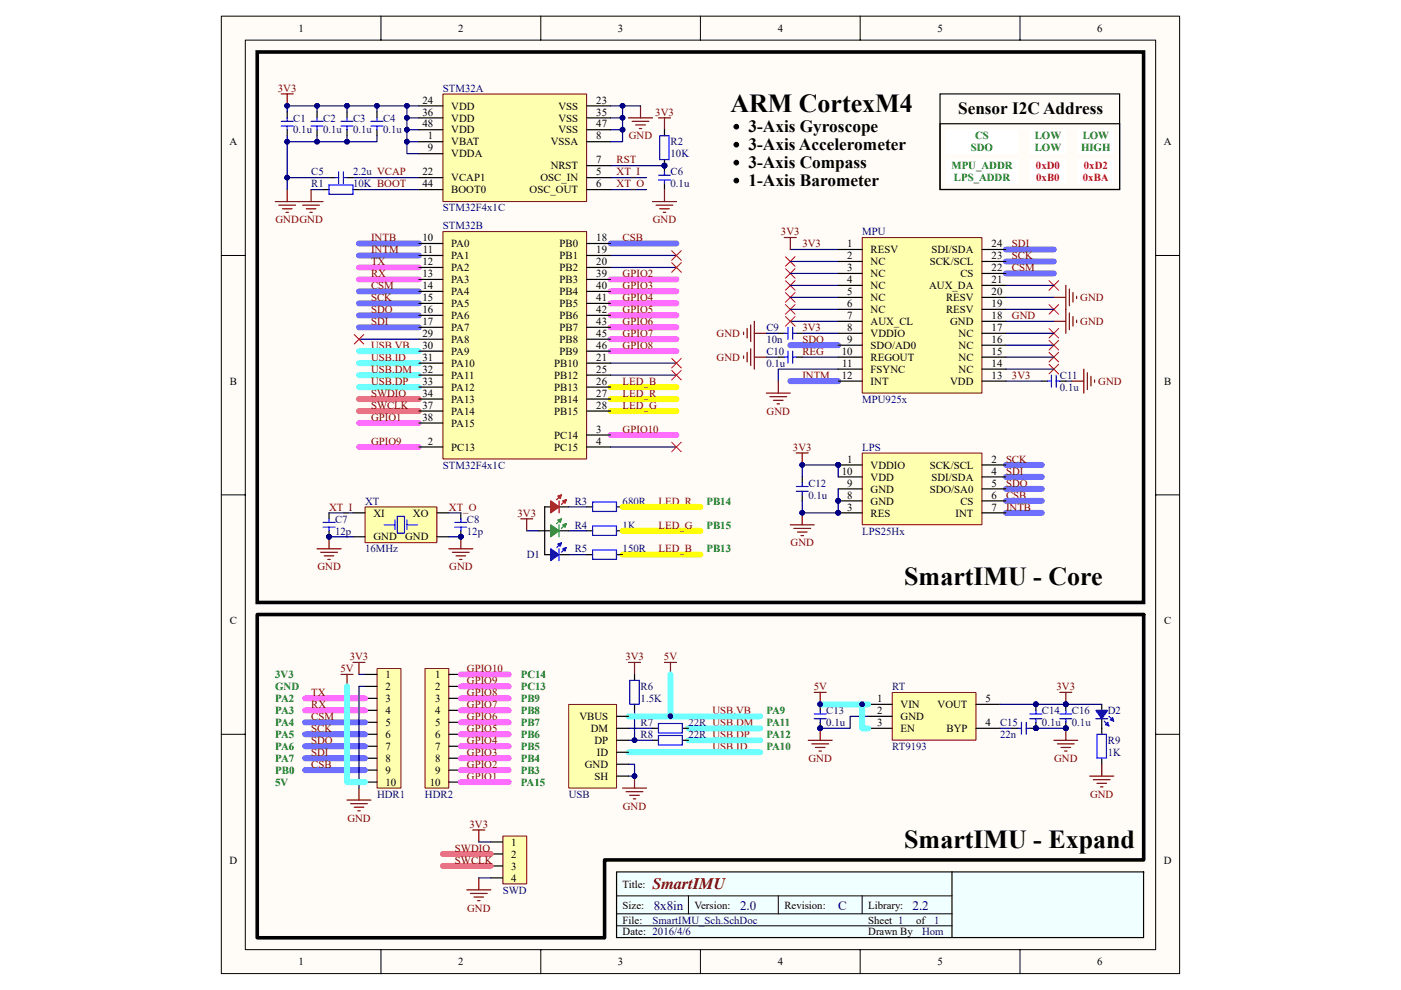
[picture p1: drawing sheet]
<svg xmlns="http://www.w3.org/2000/svg" width="297mm" height="210mm" viewBox="0 0 297 210" stroke-linecap="round" stroke-linejoin="round" font-family="sans-serif">
<path d="M46.9 3.5h203.2v203h-203.2z" fill="#fffcf8"/>
<path d="M46.9 3.4h203.2v203.1h-203.2z" fill="none" stroke="#000" stroke-width=".21"/>
<path d="M52 8.5h193v192.9h-193z" fill="#fffcf8"/>
<g fill="none" stroke="#000" stroke-width=".21">
<path d="M52 8.5h193v192.9h-193zM80.8 3.4v5.1M114.7 3.4v5.1M148.5 3.4v5.1M182.4 3.4v5.1M216.3 3.4v5.1M46.9 54.2h5.1M245 54.2h5.1M46.9 105h5.1M245 105h5.1M46.9 155.7h5.1M245 155.7h5.1"/>
<path d="M80.8 201.4v5.1M114.7 201.4v5.1M148.5 201.4v5.1M182.4 201.4v5.1M216.3 201.4v5.1"/>
</g>
<path d="M130.7 184.9v14h111.8v-14z" fill-rule="evenodd" fill="#f0ffff" stroke="#000" stroke-width=".25"/>
<path d="M130.7 190h71.1M130.7 196.4h71.1M130.7 193.8h71.1M146 190v3.8M165 190v3.8M182.8 190v3.8" fill="none" stroke="#000" stroke-width=".21"/>
<path d="M201.8 184.9v13.9" fill="none" stroke="#000" stroke-width=".25"/>
<g fill="none" stroke="#000080" stroke-width=".25">
<path d="M74.8 37.7h14M86.3 27.5h2.5M86.3 25h2.5M86.3 30.1h2.5M129.5 35.1h11.4M129.5 37.7h7.6M129.5 27.5h2.5M129.5 25h2.5M66 40.2h2.5M76.1 59.3h12.7M76.1 56.7h12.7M76.1 54.2h12.7"/>
<path d="M76.1 51.6h12.7M76.1 40.2h12.7M129.5 59.3h13.9M129.5 56.7h13.9M129.5 54.2h13.9M129.5 51.6h13.9M129.5 40.2h7.6M167.6 52.9h10.1M167.6 58h10.1M167.6 55.5h10.1M213.3 52.9h10.1M213.3 58h10.1"/>
<path d="M213.3 55.5h10.1M76.1 69.4h12.7M76.1 77h12.7M76.1 79.6h12.7M76.1 61.8h12.7M76.1 64.3h12.7M76.1 66.9h12.7M76.1 74.5h12.7M76.1 71.9h12.7M129.5 77h13.9M129.5 79.6h13.9M129.5 74.5h13.9"/>
<path d="M129.5 71.9h13.9M129.5 69.4h13.9M129.5 61.8h13.9M129.5 64.3h13.9M129.5 66.9h13.9M162.5 70.7h2.5M162.5 75.8h2.5M167.6 65.6h10.1M167.6 63.1h10.1M167.6 60.5h10.1M167.6 68.2h10.1M167.6 73.2h10.1"/>
<path d="M170.1 70.7h7.6M170.1 75.8h7.6M177.7 78.3h-12.7v2.5M213.3 68.2h10.1M213.3 70.7h10.1M213.3 73.2h10.1M213.3 75.8h10.1M213.3 78.3h10.1M213.3 65.6h10.1M213.3 63.1h10.1M213.3 60.5h10.1M76.1 82.1h12.7"/>
<path d="M76.1 84.6h12.7M76.1 87.2h12.7M76.1 89.7h12.7M76.1 94.8h12.7M129.5 82.1h13.9M129.5 84.6h13.9M129.5 87.2h13.9M129.5 94.8h13.9M129.5 92.3h13.9M167.6 80.8h10.1M213.3 98.6h7.6M226 80.8h1.2"/>
<path d="M213.3 103.7h7.6M213.3 106.2h7.6M213.3 108.8h7.6M213.3 101.2h7.6"/>
</g>
<g fill="none" stroke="#6e6eff" stroke-width="1.3">
<path d="M76.1 51.6h12.7M76.1 54.2h12.7M129.5 51.6h13.9M213.3 52.9h10.1M213.3 58h10.1M213.3 55.5h10.1M76.1 69.4h12.7M76.1 66.9h12.7M76.1 64.3h12.7M76.1 61.8h12.7M167.6 73.2h10.1M167.6 80.8h10.1"/>
<path d="M213.3 98.6h7.6M213.3 103.7h7.6M213.3 106.2h7.6M213.3 108.8h7.6M213.3 101.2h7.6"/>
</g>
<path d="M76.1 59.3h12.7M76.1 56.7h12.7M129.5 59.3h13.9M129.5 74.5h13.9M129.5 71.9h13.9M129.5 61.8h13.9M129.5 64.3h13.9M129.5 66.9h13.9M129.5 69.4h13.9M76.1 89.7h12.7M76.1 94.8h12.7M129.5 92.3h13.9" fill="none" stroke="#ff6eff" stroke-width="1.3"/>
<path d="M76.1 77h12.7M76.1 79.6h12.7M76.1 74.5h12.7M76.1 82.1h12.7" fill="none" stroke="#6effff" stroke-width="1.3"/>
<path d="M76.1 84.6h12.7M76.1 87.2h12.7" fill="none" stroke="#ff6e6e" stroke-width="1.3"/>
<g fill="#000080" stroke="#000080" stroke-width=".21">
<circle cx="140.9" cy="35.1" r=".49"/>
<circle cx="60.9" cy="22.4" r=".49"/>
<circle cx="86.3" cy="27.5" r=".49"/>
<circle cx="97.7" cy="113.8" r=".49"/>
<circle cx="132" cy="25" r=".49"/>
<circle cx="86.3" cy="25" r=".49"/>
<circle cx="86.3" cy="30" r=".49"/>
<circle cx="170.1" cy="108.8" r=".49"/>
<circle cx="170.1" cy="98.6" r=".49"/>
<circle cx="132" cy="27.5" r=".49"/>
</g>
<g fill="none" stroke="#800000" stroke-width=".25">
<path d="M59.6 19.9h2.6M60.9 19.9v2.6M133.3 25h5M134 25.7h3.6M134.8 26.5h2M135.5 27.3h.6M135.8 22.5v2.5M139.6 25h2.6M140.9 25v2.5M58.4 42.8h10.1M59.1 43.5h3.6M59.9 44.3h2"/>
<path d="M60.6 45h.5M60.9 40.2v2.6M64.2 43.5h3.5M64.9 44.3h2.1M65.7 45h.5M66 40.2v2.6M157.6 75.5v.5M157.6 70.4v.6M158.4 74.7v2.1M158.4 69.7v2M159.2 74v3.5M159.2 68.9v3.6"/>
<path d="M159.9 70.7h2.6M159.9 75.8h2.6M159.9 68.2v10.1M223.4 68.2h2.6M223.4 63.1h2.6M226 60.5v10.2M226.7 61.3v3.6M226.7 66.4v3.5M227.5 62.1v2M227.5 67.1v2.1M228.3 62.8v.5M228.3 67.9v.5"/>
<path d="M162.5 83.4h5.1M163.2 84.1h3.6M164 84.9h2M164.8 85.7h.5M165 80.8v2.6M168.8 96.1h2.6M170.1 96.1v2.5M95.2 116.4h5M95.9 117.1h3.6M96.7 117.9h2M97.4 118.7h.6M97.7 113.9v2.5"/>
<path d="M110.4 110h2.5M111.7 110v2.6M167.6 111.3h5M168.3 112.1h3.6M169.1 112.8h2M169.8 113.6h.5M170.1 108.8v2.5"/>
</g>
<path d="M129.5 87.2h13.9M129.5 84.6h13.9M129.5 82.1h13.9" fill="none" stroke="#ff0" stroke-width="1.3"/>
<g fill="none" stroke="#f00" stroke-width=".21">
<path d="M166.5 54.4l2.1 2.1M166.5 57l2.1 2M166.5 59.5l2.1 2.1M168.6 54.4l-2.1 2.1M168.6 57l-2.1 2M168.6 59.5l-2.1 2.1M222.4 59.5l2 2.1M224.4 59.5l-2 2.1M166.5 67.1l2.1 2.1M166.5 62.1l2.1 2M166.5 64.6l2.1 2M168.6 67.1l-2.1 2.1"/>
<path d="M168.6 62.1l-2.1 2M168.6 64.6l-2.1 2M222.4 77.3l2 2M222.4 72.2l2 2M222.4 69.7l2 2M222.4 74.7l2 2.1M222.4 64.6l2 2M224.4 77.3l-2 2M224.4 72.2l-2 2M224.4 69.7l-2 2M224.4 74.7l-2 2.1M224.4 64.6l-2 2"/>
</g>
<path d="M93.9 20h30.5v22.8h-30.5z" fill="#ffffb0"/>
<path d="M93.9 19.9h30.5v22.9h-30.5z" fill="none" stroke="#800000" stroke-width=".21"/>
<g fill="none" stroke="#000" stroke-width=".25">
<path d="M88.8 30.1h5.1M88.8 37.7h5.1M88.8 32.6h5.1M88.8 22.5h5.1M88.8 25h5.1M88.8 27.5h5.1M124.4 30.1h5.1M124.4 37.7h5.1M124.4 35.1h5.1M124.4 22.5h5.1M124.4 25h5.1M124.4 27.5h5.1"/>
<path d="M88.8 40.2h5.1M124.4 40.2h5.1"/>
</g>
<path d="M93.9 49.1h30.5v48.2h-30.5z" fill="#ffffb0"/>
<path d="M93.9 49.1h30.5v48.2h-30.5z" fill="none" stroke="#800000" stroke-width=".21"/>
<g fill="none" stroke="#000" stroke-width=".25">
<path d="M60.9 23.7v1.3M60.9 27.5v1.3M67.2 23.7v1.3M67.2 27.5v1.3M69.8 37.7h1.2M73.6 37.7h1.2M73.6 23.7v1.3M73.6 27.5v1.3M79.9 23.7v1.3M79.9 27.5v1.3M140.9 27.5v1.3M140.9 33.9v1.2"/>
<path d="M68.5 40.2h1.3M74.8 40.2h1.3M88.8 51.6h5.1M88.8 54.2h5.1M88.8 56.7h5.1M88.8 59.3h5.1M124.4 51.6h5.1M124.4 54.2h5.1M124.4 56.7h5.1M124.4 59.3h5.1M88.8 61.8h5.1M88.8 64.3h5.1"/>
<path d="M88.8 66.9h5.1M88.8 69.4h5.1M88.8 77h5.1M88.8 79.6h5.1M88.8 71.9h5.1M88.8 74.5h5.1M124.4 61.8h5.1M124.4 64.3h5.1M124.4 66.9h5.1M124.4 69.4h5.1M124.4 77h5.1M124.4 79.6h5.1"/>
<path d="M124.4 71.9h5.1M124.4 74.5h5.1M88.8 94.8h5.1M88.8 82.1h5.1M88.8 84.6h5.1M88.8 87.2h5.1M88.8 89.7h5.1M124.4 94.8h5.1M124.4 92.3h5.1M124.4 82.1h5.1M124.4 84.6h5.1M124.4 87.2h5.1"/>
<path d="M69.8 108.8v1.2M69.8 112.6v1.3M124.4 107.5h1.2M130.7 107.5h1.3"/>
</g>
<path d="M67.2 22.5v1.2M67.2 28.8v1.3M73.6 22.5v1.2M73.6 28.8v1.3M79.9 22.5v1.2M86.3 22.5h-25.4v1.2M88.8 22.5h-2.5v10.1h2.5M129.5 22.5h6.3M132 22.5v7.6h-2.5" fill="none" stroke="#000080" stroke-width=".25"/>
<g fill="#000080" stroke="#000080" stroke-width=".21">
<circle cx="132" cy="22.4" r=".49"/>
<circle cx="132" cy="25" r=".49"/>
<circle cx="132" cy="27.5" r=".49"/>
<circle cx="140.9" cy="35.1" r=".49"/>
<circle cx="86.3" cy="30" r=".49"/>
<circle cx="86.3" cy="27.5" r=".49"/>
<circle cx="86.3" cy="25" r=".49"/>
<circle cx="86.3" cy="22.4" r=".49"/>
<circle cx="67.2" cy="30" r=".49"/>
<circle cx="73.6" cy="30" r=".49"/>
<circle cx="67.2" cy="22.4" r=".49"/>
<circle cx="73.6" cy="22.4" r=".49"/>
<circle cx="79.9" cy="22.4" r=".49"/>
<circle cx="60.9" cy="22.4" r=".49"/>
<circle cx="69.8" cy="113.8" r=".49"/>
</g>
<g fill="none" stroke="#00f" stroke-width=".25">
<path d="M59.6 26.8h2.6M59.6 25.7h2.6M60.9 25v.7M60.9 26.8v.7M66 26.8h2.5M66 25.7h2.5M67.2 25v.7M67.2 26.8v.7M69.8 39.2h5v2h-5zM71 37.7h.8M71.8 36.4v2.5M72.3 26.8h2.5"/>
<path d="M72.3 25.7h2.5M72.8 37.7h.8M72.8 36.4v2.5M73.6 25v.7M73.6 26.8v.7M78.7 26.8h2.5M78.7 25.7h2.5M79.9 25v.7M79.9 26.8v.7M139.9 28.8h2v5h-2zM68.5 111.8h2.5M68.5 110.8h2.5"/>
<path d="M69.8 110v.8M69.8 111.8v.8M125.6 106.5h5.1v2h-5.1z"/>
</g>
<path d="M77.4 107.5h15.2v7.6h-15.2z" fill="#ffffb0"/>
<path d="M77.4 107.5h15.2v7.6h-15.2z" fill="none" stroke="#800000" stroke-width=".21"/>
<g fill="none" stroke="#000" stroke-width=".25">
<path d="M165 70.7h1.3M165 75.8h1.3M168.8 70.7h1.3M168.8 75.8h1.3M220.9 80.8h1.3M224.7 80.8h1.3M74.8 108.8h2.6M74.8 113.9h2.6M92.6 108.8h2.6M92.6 113.9h2.6M97.7 108.8v1.2M97.7 112.6v1.3"/>
<path d="M170.1 101.2v1.2M170.1 105v1.2"/>
</g>
<g fill="none" stroke="#00f" stroke-width=".25">
<path d="M166.3 70.7h.7M166.3 75.8h.7M167 69.4v2.5M167 74.5v2.5M168.1 69.4v2.5M168.1 74.5v2.5M168.1 70.7h.7M168.1 75.8h.7M222.9 79.6v2.5M223.9 79.6v2.5M222.2 80.8h.7M223.9 80.8h.8"/>
<path d="M81.4 111.3h2.3M83.7 110.3v2M84.2 109.5h1.6v3.6h-1.6zM86.3 110.3v2M86.3 111.3h2.3M96.4 110.8h2.6M96.4 111.8h2.6M97.7 110v.8M97.7 111.8v.8M168.8 103.2h2.6M168.8 104.2h2.6M170.1 102.4v.8"/>
<path d="M170.1 104.2v.8"/>
</g>
<g fill="#000080" stroke="#000080" stroke-width=".21">
<circle cx="97.7" cy="113.8" r=".49"/>
<circle cx="69.8" cy="113.8" r=".49"/>
<circle cx="177.7" cy="98.6" r=".49"/>
<circle cx="170.1" cy="98.6" r=".49"/>
</g>
<path d="M177.7 98.6h-7.6v2.6M213.3 80.8h7.6M69.8 108.8h5M69.8 113.9h5M95.2 113.9h2.5M95.2 108.8h2.5" fill="none" stroke="#000080" stroke-width=".25"/>
<path d="M229.8 78.3v5.1M230.5 79.1v3.5M231.3 79.8v2.1M227.2 80.8h2.6M232.1 80.6v.5M67.2 116.4h5.1M68 117.1h3.5M68.7 117.9h2.1M69.5 118.7h.5M69.8 113.9v2.5" fill="none" stroke="#800000" stroke-width=".25"/>
<path d="M182.8 96.1h25.4v15.2h-25.4z" fill="#ffffb0"/>
<path d="M182.8 96.1h25.4v15.2h-25.4z" fill="none" stroke="#800000" stroke-width=".21"/>
<path d="M177.7 98.6h5.1M208.2 98.6h5.1M177.7 108.8h5.1M177.7 101.2h5.1M177.7 103.7h5.1M177.7 106.2h5.1M208.2 108.8h5.1M208.2 101.2h5.1M208.2 103.7h5.1M208.2 106.2h5.1" fill="none" stroke="#000" stroke-width=".25"/>
<g fill="#000080" stroke="#000080" stroke-width=".21">
<circle cx="177.7" cy="98.6" r=".49"/>
<circle cx="177.7" cy="108.8" r=".49"/>
<circle cx="177.7" cy="106.2" r=".49"/>
</g>
<path d="M177.7 98.6v2.6" fill="none" stroke="#000080" stroke-width=".25"/>
<path d="M182.8 50.4h25.4v33h-25.4z" fill="#ffffb0"/>
<path d="M182.8 50.4h25.4v33h-25.4z" fill="none" stroke="#800000" stroke-width=".21"/>
<g fill="none" stroke="#000" stroke-width=".25">
<path d="M177.7 52.9h5.1M177.7 55.5h5.1M177.7 58h5.1M208.2 52.9h5.1M208.2 55.5h5.1M208.2 58h5.1M177.7 60.5h5.1M177.7 63.1h5.1M177.7 65.6h5.1M177.7 68.2h5.1M177.7 70.7h5.1M177.7 73.2h5.1"/>
<path d="M177.7 75.8h5.1M177.7 78.3h5.1M208.2 60.5h5.1M208.2 63.1h5.1M208.2 65.6h5.1M208.2 68.2h5.1M208.2 70.7h5.1M208.2 73.2h5.1M208.2 75.8h5.1M208.2 78.3h5.1M177.7 80.8h5.1M208.2 80.8h5.1"/>
<path d="M124.4 112.6h1.2M124.4 117.6h1.2M130.7 112.6h1.3M130.7 117.6h1.3"/>
</g>
<path d="M60.9 28.8v1.3h19v-1.3M60.9 37.7h8.9M111.7 112.6h2.5M120.6 107.5h3.8M120.6 112.6h3.8M120.6 117.6h3.8M132 107.5h16.5M132 112.6h16.5M132 117.6h16.5" fill="none" stroke="#000080" stroke-width=".25"/>
<g fill="#000080" stroke="#000080" stroke-width=".21">
<circle cx="73.6" cy="30" r=".49"/>
<circle cx="67.2" cy="30" r=".49"/>
<circle cx="60.9" cy="30" r=".49"/>
<circle cx="60.9" cy="37.7" r=".49"/>
</g>
<path d="M125.6 111.6h5.1v2h-5.1zM125.6 116.6h5.1v2h-5.1z" fill="none" stroke="#00f" stroke-width=".25"/>
<path d="M132 107.5h16.5M132 112.6h16.5M132 117.6h16.5" fill="none" stroke="#ff0" stroke-width="1.3"/>
<path d="M189.2 146.9h17.7v10.1h-17.7z" fill="#ffffb0"/>
<path d="M189.2 146.9h17.7v10.1h-17.7z" fill="none" stroke="#800000" stroke-width=".21"/>
<path d="M173.9 149.4v1.3M173.9 153.2v1.3M184.1 149.4h5M184.1 151.9h5M184.1 154.5h5M206.9 149.4h5.1M206.9 154.5h5.1M214.5 154.5h1.3M219.6 153.2v1.3h-1.2M219.6 149.4v1.3" fill="none" stroke="#000" stroke-width=".25"/>
<g fill="none" stroke="#800000" stroke-width=".25">
<path d="M171.4 157h5M172.1 157.8h3.6M172.6 146.9h2.6M172.9 158.5h2M173.6 159.3h.6M173.9 146.9v2.5M173.9 154.5v2.5M223.4 157h5.1M224.2 157.8h3.6M224.7 146.9h2.5M225 158.5h2M225.7 159.3h.5"/>
<path d="M226 146.9v2.5M226 154.5v2.5"/>
</g>
<g fill="#000080" stroke="#000080" stroke-width=".21">
<circle cx="226" cy="154.5" r=".49"/>
<circle cx="226" cy="149.4" r=".49"/>
<circle cx="173.9" cy="154.5" r=".49"/>
<circle cx="182.8" cy="149.4" r=".49"/>
<circle cx="173.9" cy="149.4" r=".49"/>
<circle cx="219.6" cy="154.5" r=".49"/>
<circle cx="219.6" cy="149.4" r=".49"/>
</g>
<path d="M173.9 149.4h10.2M182.8 149.4v5.1h1.3M184.1 151.9h-3.8v2.6h-6.4M212 154.5h2.5" fill="none" stroke="#000080" stroke-width=".25"/>
<path d="M173.9 149.4h10.2M182.8 149.4v5.1h1.3" fill="none" stroke="#6effff" stroke-width="1.3"/>
<path d="M172.6 151.4h2.6M172.6 152.4h2.6M173.9 150.7v.7M173.9 152.4v.8M215.8 154.5h.8M216.6 153.2v2.5M217.6 154.5h.8M217.6 153.2v2.5M218.4 151.4h2.5M218.4 152.4h2.5M219.6 150.7v.7M219.6 152.4v.8" fill="none" stroke="#00f" stroke-width=".25"/>
<path d="M80 141.8h5v25.4h-5z" fill="#ffffb0"/>
<path d="M79.9 141.8h5.1v25.4h-5.1z" fill="none" stroke="#800000" stroke-width=".21"/>
<path d="M77.4 143h2.5M77.4 145.6h2.5M77.4 148.1h2.5M77.4 150.7h2.5M77.4 153.2h2.5M77.4 155.7h2.5M77.4 158.3h2.5M77.4 160.8h2.5M77.4 163.3h2.5M77.4 165.9h2.5" fill="none" stroke="#000" stroke-width=".25"/>
<path d="M106.6 177.4h5.1v10.1h-5.1z" fill="#ffffb0"/>
<path d="M106.6 177.3h5.1v10.2h-5.1z" fill="none" stroke="#800000" stroke-width=".21"/>
<path d="M134.5 143v1.3M134.5 149.4v1.3M138.3 154.5h1.3M138.3 157h1.3M144.7 154.5h1.3M144.7 157h1.3M233.6 149.4v1.3M233.6 152.4v2.1M104.1 178.6h2.5M104.1 181.1h2.5M104.1 183.7h2.5M104.1 186.2h2.5" fill="none" stroke="#000" stroke-width=".25"/>
<g fill="none" stroke="#000080" stroke-width=".25">
<path d="M64.7 155.7h12.7M64.7 158.3h12.7M64.7 148.1h12.7M64.7 150.7h12.7M64.7 153.2h12.7M76.1 143h1.3M76.1 145.6h1.3M133.3 159.6h27.9M133.3 154.5h5M134.5 150.7v6.3M142.2 143v8.9M146 154.5h15.2"/>
<path d="M146 157h15.2M64.7 160.8h12.7M64.7 163.3h12.7M101.5 178.6h2.6M133.3 162.1h1.2v2.5h-1.2M93.9 181.1h10.2M93.9 183.7h10.2"/>
</g>
<path d="M93.9 181.1h10.2M93.9 183.7h10.2" fill="none" stroke="#ff6e6e" stroke-width="1.3"/>
<g fill="none" stroke="#800000" stroke-width=".25">
<path d="M74.8 140.5h2.6M76.1 140.5v2.5M133.3 140.5h2.5M134.5 140.5v2.5M140.9 140.5h2.5M142.2 140.5v2.5M73.6 169.7h5.1M74.3 170.5h3.6M75.1 171.2h2M75.9 172h.5M76.1 167.2v2.5M100.2 176h2.6"/>
<path d="M101.5 176v2.6M132 167.2h5.1M132.8 167.9h3.5M133.5 168.7h2M134.3 169.4h.5M134.5 164.6v2.6"/>
</g>
<path d="M64.7 155.7h12.7M64.7 158.3h12.7M64.7 153.2h12.7M64.7 160.8h12.7M64.7 163.3h12.7" fill="none" stroke="#6e6eff" stroke-width="1.3"/>
<path d="M64.7 148.1h12.7M64.7 150.7h12.7" fill="none" stroke="#ff6eff" stroke-width="1.3"/>
<path d="M133.3 159.6h27.9M142.2 143v8.9M146 154.5h15.2M146 157h15.2" fill="none" stroke="#6effff" stroke-width="1.3"/>
<g fill="#000080" stroke="#000080" stroke-width=".21">
<circle cx="134.5" cy="164.6" r=".49"/>
<circle cx="134.5" cy="157" r=".49"/>
<circle cx="142.1" cy="151.9" r=".49"/>
</g>
<path d="M133.5 144.3h2v5.1h-2zM139.6 153.5h5.1v1.9h-5.1zM139.6 156h5.1v2h-5.1z" fill="none" stroke="#00f" stroke-width=".25"/>
<path d="M232.3 150.7h2.6l-1.3 1.7z" fill="#00f"/>
<path d="M232.3 150.7h2.6l-1.3 1.7zM234.1 153l1 1M235.1 151.9l1 1.1" fill="none" stroke="#00f" stroke-width=".25"/>
<path d="M234.4 153.7l.5-.5 .2 .8z" fill="#00f"/>
<path d="M234.4 153.7l.5-.5 .2 .8z" fill="none" stroke="#00f" stroke-width=".25"/>
<path d="M235.4 152.7l.5-.5 .2 .8z" fill="#00f"/>
<path d="M224.7 151.4h2.5M224.7 152.4h2.5M226 150.7v.7M226 152.4v.8M232.3 152.4h2.6M232.6 155.7h2v5.1h-2zM235.4 152.7l.5-.5 .2 .8z" fill="none" stroke="#00f" stroke-width=".25"/>
<path d="M114.2 112.6h1.3M118.5 107.5h2.1M226 149.4v1.3M226 153.2v1.3M233.6 154.5v1.2M233.6 160.8v1.3" fill="none" stroke="#000" stroke-width=".25"/>
<path d="M72.3 143h2.5M73.6 143v2.6M231.1 164.6h5M231.8 165.4h3.6M232.6 166.1h2M233.3 166.9h.5M233.6 162.1v2.5" fill="none" stroke="#800000" stroke-width=".25"/>
<path d="M73.6 145.6v20.3h3.8M76.1 145.6v21.6" fill="none" stroke="#000080" stroke-width=".25"/>
<path d="M73.6 145.6v20.3h3.8" fill="none" stroke="#6effff" stroke-width="1.3"/>
<g fill="#000080" stroke="#000080" stroke-width=".21">
<circle cx="226" cy="149.4" r=".49"/>
<circle cx="226" cy="154.5" r=".49"/>
</g>
<path d="M119 105l-1 1M120.1 106l-1.1 1" fill="none" stroke="#bf0000" stroke-width=".25"/>
<path d="M119.3 106.2l.8-.2-.3 .7z" fill="#bf0000"/>
<path d="M119.3 106.2l.8-.2-.3 .7z" fill="none" stroke="#bf0000" stroke-width=".25"/>
<path d="M118.3 105.2l.7-.2-.2 .7z" fill="#bf0000"/>
<path d="M118.3 105.2l.7-.2-.2 .7zM118.5 106.2v2.6" fill="none" stroke="#bf0000" stroke-width=".25"/>
<path d="M118.5 112.6h2.1" fill="none" stroke="#000" stroke-width=".25"/>
<path d="M119 110l-1 1.1M120.1 111.1l-1.1 1" fill="none" stroke="#00bf00" stroke-width=".25"/>
<path d="M119.3 111.3l.8-.2-.3 .7z" fill="#00bf00"/>
<path d="M119.3 111.3l.8-.2-.3 .7z" fill="none" stroke="#00bf00" stroke-width=".25"/>
<path d="M118.3 110.3l.7-.3-.2 .8z" fill="#00bf00"/>
<path d="M118.3 110.3l.7-.3-.2 .8zM118.5 111.3v2.6" fill="none" stroke="#00bf00" stroke-width=".25"/>
<path d="M118.5 117.6h2.1" fill="none" stroke="#000" stroke-width=".25"/>
<path d="M119 115.1l-1 1M120.1 116.1l-1.1 1" fill="none" stroke="#00f" stroke-width=".25"/>
<path d="M119.3 116.4l.8-.3-.3 .8z" fill="#00f"/>
<path d="M119.3 116.4l.8-.3-.3 .8z" fill="none" stroke="#00f" stroke-width=".25"/>
<path d="M118.3 115.4l.7-.3-.2 .8z" fill="#00f"/>
<path d="M118.3 115.4l.7-.3-.2 .8zM118.5 116.4v2.5" fill="none" stroke="#00f" stroke-width=".25"/>
<path d="M116.8 107.5h-1.3v10.1" fill="none" stroke="#000" stroke-width=".25"/>
<path d="M116.8 106.2l1.7 1.3-1.7 1.3z" fill="#bf0000"/>
<path d="M116.8 106.2l1.7 1.3-1.7 1.3z" fill="none" stroke="#bf0000" stroke-width=".25"/>
<path d="M115.5 117.6h1.3" fill="none" stroke="#000" stroke-width=".25"/>
<path d="M116.8 116.4l1.7 1.2-1.7 1.3z" fill="#00f"/>
<path d="M116.8 116.4l1.7 1.2-1.7 1.3z" fill="none" stroke="#00f" stroke-width=".25"/>
<path d="M115.5 112.6h1.3" fill="none" stroke="#000" stroke-width=".25"/>
<path d="M116.8 111.3l1.7 1.3-1.7 1.3z" fill="#00bf00"/>
<path d="M116.8 111.3l1.7 1.3-1.7 1.3z" fill="none" stroke="#00bf00" stroke-width=".25"/>
<path d="M140.9 35.1v1.3M140.9 38.9v1.3M199.3 26.2h38.1v14h-38.1z" fill="none" stroke="#000" stroke-width=".25"/>
<g fill="#000080" stroke="#000080" stroke-width=".21">
<circle cx="140.9" cy="35.1" r=".49"/>
<circle cx="60.9" cy="30" r=".49"/>
<circle cx="60.9" cy="37.7" r=".49"/>
</g>
<path d="M139.6 37.2h2.6M139.6 38.2h2.6M140.9 36.4v.8M140.9 38.2v.7" fill="none" stroke="#00f" stroke-width=".25"/>
<path d="M138.3 42.8h5.1M139.1 43.5h3.6M139.9 44.3h2M140.6 45h.5M140.9 40.2v2.6M166.3 50.4h2.5M167.6 50.4v2.5M99 188.7h5.1M99.7 189.5h3.6M100.5 190.3h2M101.3 191h.5M101.5 186.2v2.5" fill="none" stroke="#800000" stroke-width=".25"/>
<g fill="#000" stroke="#000" stroke-width=".21">
<circle cx="156.1" cy="38.3" r=".49"/>
<circle cx="156.1" cy="34.5" r=".49"/>
<circle cx="156.1" cy="30.7" r=".49"/>
<circle cx="156.1" cy="26.9" r=".49"/>
</g>
<path d="M60.9 30.1v10.1M101.5 186.2h2.6" fill="none" stroke="#000080" stroke-width=".25"/>
<path d="M142.4 53.2l2 2M144.4 53.2l-2 2M75.1 71l2 2M77.1 71l-2 2M142.4 76l2 2M142.4 78.5l2 2.1M144.4 76l-2 2M144.4 78.5l-2 2.1M142.4 93.8l2 2M144.4 93.8l-2 2" fill="none" stroke="#f00" stroke-width=".21"/>
<path d="M54.5 11h188v116.8h-188z" fill="none" stroke="#000" stroke-width=".76"/>
<path d="M90.1 141.8h5.1v25.4h-5.1z" fill="#ffffb0"/>
<path d="M90.1 141.8h5.1v25.4h-5.1z" fill="none" stroke="#800000" stroke-width=".21"/>
<path d="M95.2 143h2.5M95.2 145.6h2.5M95.2 148.1h2.5M95.2 150.7h2.5M95.2 153.2h2.5M95.2 155.7h2.5M95.2 158.3h2.5M95.2 160.8h2.5M95.2 163.3h2.5M95.2 165.9h2.5" fill="none" stroke="#000" stroke-width=".25"/>
<path d="M97.7 143h10.2M97.7 145.6h10.2M97.7 150.7h10.2M97.7 148.1h10.2M97.7 153.2h10.2M97.7 155.7h10.2M97.7 158.3h10.2M212 149.4h21.6M219.6 154.5h6.4M97.7 165.9h10.2M97.7 163.3h10.2M97.7 160.8h10.2" fill="none" stroke="#000080" stroke-width=".25"/>
<path d="M97.7 143h10.2M97.7 145.6h10.2M97.7 150.7h10.2M97.7 148.1h10.2M97.7 153.2h10.2M97.7 155.7h10.2M97.7 158.3h10.2M97.7 165.9h10.2M97.7 163.3h10.2M97.7 160.8h10.2" fill="none" stroke="#ff6eff" stroke-width="1.3"/>
<g fill="#000080" stroke="#000080" stroke-width=".21">
<circle cx="219.6" cy="149.4" r=".49"/>
<circle cx="226" cy="149.4" r=".49"/>
<circle cx="226" cy="154.5" r=".49"/>
<circle cx="219.6" cy="154.5" r=".49"/>
</g>
<path d="M200.6 33.9h15.2v5h-15.2z" fill="#fff"/>
<path d="M200.6 33.9h15.2v5h-15.2z" fill="none" stroke="#fff" stroke-width=".21"/>
<path d="M218.4 33.9h7.6v5h-7.6z" fill="#fff"/>
<path d="M218.4 33.9h7.6v5h-7.6z" fill="none" stroke="#fff" stroke-width=".21"/>
<path d="M228.6 33.9h7.5v5h-7.5z" fill="#fff"/>
<path d="M228.5 33.9h7.6v5h-7.6z" fill="none" stroke="#fff" stroke-width=".21"/>
<path d="M200.6 27.6h15.2v5h-15.2z" fill="#fff"/>
<path d="M200.6 27.5h15.2v5.1h-15.2z" fill="none" stroke="#fff" stroke-width=".21"/>
<path d="M228.6 27.6h7.5v5h-7.5z" fill="#fff"/>
<path d="M228.5 27.5h7.6v5.1h-7.6z" fill="none" stroke="#fff" stroke-width=".21"/>
<path d="M218.4 27.6h7.6v5h-7.6z" fill="#fff"/>
<path d="M218.4 27.5h7.6v5.1h-7.6z" fill="none" stroke="#fff" stroke-width=".21"/>
<path d="M142.4 55.7l2 2M144.4 55.7l-2 2" fill="none" stroke="#f00" stroke-width=".21"/>
<path d="M177.7 103.7v5.1h-7.6v-2.6M133.3 157h5M133.3 151.9h27.9" fill="none" stroke="#000080" stroke-width=".25"/>
<g fill="#000080" stroke="#000080" stroke-width=".21">
<circle cx="170.1" cy="108.8" r=".49"/>
<circle cx="177.7" cy="108.8" r=".49"/>
<circle cx="177.7" cy="106.2" r=".49"/>
<circle cx="134.5" cy="157" r=".49"/>
<circle cx="142.1" cy="151.9" r=".49"/>
</g>
<path d="M133.3 151.9h27.9" fill="none" stroke="#6effff" stroke-width="1.3"/>
<path d="M120.6 149.4h10.1v17.8h-10.1z" fill="#ffffb0"/>
<path d="M120.6 149.4h10.1v17.8h-10.1z" fill="none" stroke="#800000" stroke-width=".21"/>
<path d="M199.3 19.9h38.1v20.3h-38.1zM130.7 151.9h2.6M130.7 154.5h2.6M130.7 157h2.6M130.7 159.6h2.6M130.7 162.1h2.6M130.7 164.6h2.6" fill="none" stroke="#000" stroke-width=".25"/>
<path d="M54.5 130.3h188v52.1h-114.3v16.5h-73.7z" fill="none" stroke="#000" stroke-width=".76"/>
<g font-size="5.5">
<text x="154.9" y="23.8">ARM CortexM4</text>
<text x="191.7" y="124.1">SmartIMU - Core</text>
<text x="191.7" y="179.9">SmartIMU - Expand</text>
</g>
<g font-size="3.7">
<text x="158.7" y="28">3-Axis Gyroscope</text>
<text x="203.1" y="24.2">Sensor I2C Address</text>
<text x="158.7" y="31.8">3-Axis Accelerometer</text>
<text x="158.7" y="35.6">3-Axis Compass</text>
<text x="158.7" y="39.4">1-Axis Barometer</text>
</g>
<text font-size="3.4" fill="#800000" x="138.4" y="188.6">SmartIMU</text>
<g font-size="2.8" fill="#000080">
<text x="138.6" y="193">8x8in</text>
<text x="156.9" y="193">2.0</text>
<text x="177.7" y="193">C</text>
<text x="193.5" y="193">2.2</text>
</g>
<g font-size="2.3">
<text x="63.3" y="6.7">1</text>
<text x="97.2" y="6.7">2</text>
<text x="131" y="6.7">3</text>
<text x="164.9" y="6.7">4</text>
<text x="198.8" y="6.7">5</text>
<text x="232.6" y="6.7">6</text>
<text x="89.6" y="22">24</text>
<text x="95.7" y="23.2">VDD</text>
<text x="118.4" y="23.2">VSS</text>
<text x="126.4" y="22">23</text>
<text x="89.6" y="24.5">36</text>
<text x="89.6" y="27">48</text>
<text x="90.7" y="29.6">1</text>
<text x="95.7" y="25.8">VDD</text>
<text x="95.7" y="28.3">VDD</text>
<text x="118.4" y="25.8">VSS</text>
<text x="118.4" y="28.3">VSS</text>
<text x="126.4" y="24.5">35</text>
<text x="126.4" y="27">47</text>
<text x="126.4" y="29.6">8</text>
<text x="48.6" y="30.8">A</text>
<text x="90.7" y="32.1">9</text>
<text x="95.7" y="30.8">VBAT</text>
<text x="95.7" y="33.4">VDDA</text>
<text x="116.8" y="35.9">NRST</text>
<text x="116.8" y="30.8">VSSA</text>
<text x="126.4" y="34.6">7</text>
<text x="246.7" y="30.8">A</text>
<text x="89.6" y="37.2">22</text>
<text x="89.6" y="39.7">44</text>
<text x="95.7" y="38.5">VCAP1</text>
<text x="95.7" y="41">BOOT0</text>
<text x="112.3" y="41">OSC_OUT</text>
<text x="114.6" y="38.5">OSC_IN</text>
<text x="126.4" y="39.7">6</text>
<text x="126.4" y="37.2">5</text>
<text x="89.6" y="51.2">10</text>
<text x="89.7" y="53.7">11</text>
<text x="95.7" y="52.4">PA0</text>
<text x="118.7" y="52.4">PB0</text>
<text x="126.4" y="51.2">18</text>
<text x="126.4" y="53.7">19</text>
<text x="179.6" y="52.4">1</text>
<text x="184.6" y="53.7">RESV</text>
<text x="197.5" y="53.7">SDI/SDA</text>
<text x="210.2" y="52.4">24</text>
<text x="89.6" y="56.2">12</text>
<text x="89.6" y="58.8">13</text>
<text x="95.7" y="55">PA1</text>
<text x="95.7" y="57.5">PA2</text>
<text x="118.7" y="55">PB1</text>
<text x="118.7" y="57.5">PB2</text>
<text x="126.4" y="56.2">20</text>
<text x="126.4" y="58.8">39</text>
<text x="179.6" y="55">2</text>
<text x="179.6" y="57.5">3</text>
<text x="184.6" y="56.2">NC</text>
<text x="184.6" y="58.8">NC</text>
<text x="197.1" y="56.2">SCK/SCL</text>
<text x="203.6" y="58.8">CS</text>
<text x="210.2" y="57.5">22</text>
<text x="210.2" y="55">23</text>
<text x="89.6" y="61.3">14</text>
<text x="89.6" y="63.9">15</text>
<text x="95.7" y="60">PA3</text>
<text x="95.7" y="62.6">PA4</text>
<text x="95.7" y="65.1">PA5</text>
<text x="118.7" y="60">PB3</text>
<text x="118.7" y="62.6">PB4</text>
<text x="118.7" y="65.1">PB5</text>
<text x="126.4" y="61.3">40</text>
<text x="126.4" y="63.9">41</text>
<text x="179.6" y="60">4</text>
<text x="179.6" y="62.6">5</text>
<text x="179.6" y="65.1">6</text>
<text x="184.6" y="61.3">NC</text>
<text x="184.6" y="63.9">NC</text>
<text x="197" y="61.3">AUX_DA</text>
<text x="200.6" y="63.9">RESV</text>
<text x="210.2" y="65.1">19</text>
<text x="210.2" y="62.6">20</text>
<text x="210.2" y="60">21</text>
<text x="89.6" y="66.4">16</text>
<text x="89.6" y="68.9">17</text>
<text x="89.6" y="71.5">29</text>
<text x="95.7" y="67.7">PA6</text>
<text x="95.7" y="70.2">PA7</text>
<text x="118.7" y="67.7">PB6</text>
<text x="118.7" y="70.2">PB7</text>
<text x="126.4" y="66.4">42</text>
<text x="126.4" y="68.9">43</text>
<text x="126.4" y="71.5">45</text>
<text x="179.6" y="67.7">7</text>
<text x="179.6" y="70.2">8</text>
<text x="184.6" y="66.4">NC</text>
<text x="184.6" y="68.9">AUX_CL</text>
<text x="184.6" y="71.5">VDDIO</text>
<text x="200.6" y="66.4">RESV</text>
<text x="201.5" y="68.9">GND</text>
<text x="203.2" y="71.5">NC</text>
<text x="210.2" y="70.2">17</text>
<text x="210.2" y="67.7">18</text>
<text x="89.6" y="74">30</text>
<text x="89.6" y="76.5">31</text>
<text x="95.7" y="72.7">PA8</text>
<text x="95.7" y="75.3">PA9</text>
<text x="95.7" y="77.8">PA10</text>
<text x="117.5" y="77.8">PB10</text>
<text x="118.7" y="72.7">PB8</text>
<text x="118.7" y="75.3">PB9</text>
<text x="126.4" y="76.5">21</text>
<text x="126.4" y="74">46</text>
<text x="178.5" y="75.3">10</text>
<text x="178.6" y="77.8">11</text>
<text x="179.6" y="72.7">9</text>
<text x="184.6" y="74">SDO/AD0</text>
<text x="184.6" y="76.5">REGOUT</text>
<text x="203.2" y="76.5">NC</text>
<text x="203.2" y="74">NC</text>
<text x="210.2" y="77.8">14</text>
<text x="210.2" y="75.3">15</text>
<text x="210.2" y="72.7">16</text>
<text x="48.7" y="81.6">B</text>
<text x="89.6" y="79.1">32</text>
<text x="89.6" y="81.6">33</text>
<text x="95.7" y="80.3">PA11</text>
<text x="95.7" y="82.9">PA12</text>
<text x="117.5" y="80.3">PB12</text>
<text x="117.5" y="82.9">PB13</text>
<text x="126.4" y="79.1">25</text>
<text x="126.4" y="81.6">26</text>
<text x="178.5" y="80.3">12</text>
<text x="184.6" y="79.1">FSYNC</text>
<text x="184.6" y="81.6">INT</text>
<text x="201.5" y="81.6">VDD</text>
<text x="203.2" y="79.1">NC</text>
<text x="210.2" y="80.3">13</text>
<text x="246.8" y="81.6">B</text>
<text x="89.6" y="84.2">34</text>
<text x="89.6" y="86.7">37</text>
<text x="89.6" y="89.2">38</text>
<text x="95.7" y="85.4">PA13</text>
<text x="95.7" y="88">PA14</text>
<text x="117.5" y="85.4">PB14</text>
<text x="117.5" y="88">PB15</text>
<text x="126.4" y="84.2">27</text>
<text x="126.4" y="86.7">28</text>
<text x="90.7" y="94.3">2</text>
<text x="95.7" y="95.6">PC13</text>
<text x="95.7" y="90.5">PA15</text>
<text x="117.5" y="93">PC14</text>
<text x="117.5" y="95.6">PC15</text>
<text x="126.4" y="91.8">3</text>
<text x="126.4" y="94.3">4</text>
<text x="178.5" y="100.7">10</text>
<text x="179.6" y="98.1">1</text>
<text x="184.6" y="99.4">VDDIO</text>
<text x="184.6" y="101.9">VDD</text>
<text x="197.1" y="99.4">SCK/SCL</text>
<text x="197.5" y="101.9">SDI/SDA</text>
<text x="210.2" y="98.1">2</text>
<text x="210.2" y="100.7">4</text>
<text x="179.6" y="105.7">8</text>
<text x="179.6" y="103.2">9</text>
<text x="184.6" y="107">GND</text>
<text x="184.6" y="104.5">GND</text>
<text x="197.1" y="104.5">SDO/SA0</text>
<text x="203.6" y="107">CS</text>
<text x="210.2" y="105.7">6</text>
<text x="210.2" y="103.2">5</text>
<text x="79.2" y="109.6">XI</text>
<text x="87.5" y="109.6">XO</text>
<text x="179.6" y="108.3">3</text>
<text x="184.6" y="109.6">RES</text>
<text x="202.6" y="109.6">INT</text>
<text x="210.2" y="108.3">7</text>
<text x="79.2" y="114.6">GND</text>
<text x="85.9" y="114.6">GND</text>
<text x="48.7" y="132.4">C</text>
<text x="246.8" y="132.4">C</text>
<text x="81.7" y="143.8">1</text>
<text x="92.3" y="143.8">1</text>
<text x="81.7" y="146.4">2</text>
<text x="81.7" y="148.9">3</text>
<text x="92.3" y="146.4">2</text>
<text x="92.3" y="148.9">3</text>
<text x="186" y="148.9">1</text>
<text x="209" y="148.9">5</text>
<text x="81.7" y="151.4">4</text>
<text x="81.7" y="154">5</text>
<text x="92.3" y="151.4">4</text>
<text x="92.3" y="154">5</text>
<text x="122.8" y="152.7">VBUS</text>
<text x="125.3" y="155.3">DM</text>
<text x="186" y="151.4">2</text>
<text x="186" y="154">3</text>
<text x="190.9" y="150.2">VIN</text>
<text x="190.9" y="152.7">GND</text>
<text x="190.9" y="155.3">EN</text>
<text x="198.8" y="150.2">VOUT</text>
<text x="200.7" y="155.3">BYP</text>
<text x="209" y="154">4</text>
<text x="81.7" y="156.5">6</text>
<text x="81.7" y="159.1">7</text>
<text x="81.7" y="161.6">8</text>
<text x="92.3" y="156.5">6</text>
<text x="92.3" y="159.1">7</text>
<text x="92.3" y="161.6">8</text>
<text x="126" y="157.8">DP</text>
<text x="126.6" y="160.3">ID</text>
<text x="81.7" y="164.1">9</text>
<text x="81.7" y="166.7">10</text>
<text x="91.1" y="166.7">10</text>
<text x="92.3" y="164.1">9</text>
<text x="124" y="162.9">GND</text>
<text x="126" y="165.4">SH</text>
<text x="108.4" y="179.4">1</text>
<text x="48.6" y="183.2">D</text>
<text x="108.4" y="181.9">2</text>
<text x="108.4" y="184.4">3</text>
<text x="246.7" y="183.2">D</text>
<text x="108.4" y="187">4</text>
<text x="132" y="188.3">Title:</text>
<text x="132" y="192.7">Size:</text>
<text x="132" y="195.9">File:</text>
<text x="147.3" y="192.7">Version:</text>
<text x="166.3" y="192.7">Revision:</text>
<text x="184.1" y="192.7">Library:</text>
<text x="184.1" y="195.9">Sheet 1</text>
<text x="194.2" y="195.9">of</text>
<text x="132" y="198.4">Date: 2016/4/6</text>
<text x="184.1" y="198.4">Drawn By</text>
<text x="63.3" y="204.8">1</text>
<text x="97.2" y="204.8">2</text>
<text x="131" y="204.8">3</text>
<text x="164.9" y="204.8">4</text>
<text x="198.8" y="204.8">5</text>
<text x="232.6" y="204.8">6</text>
</g>
<g font-size="2.3" fill="#800000">
<text x="58.9" y="19.4">3V3</text>
<text x="133.3" y="29.6">GND</text>
<text x="138.9" y="24.5">3V3</text>
<text x="130.7" y="34.6">RST</text>
<text x="130.7" y="37.2">XT_I</text>
<text x="130.7" y="39.7">XT_O</text>
<text x="58.4" y="47.3">GNDGND</text>
<text x="138.4" y="47.3">GND</text>
<text x="78.7" y="53.7">INTM</text>
<text x="78.7" y="51.2">INTB</text>
<text x="132" y="51.2">CSB</text>
<text x="165.6" y="49.9">3V3</text>
<text x="170.1" y="52.4">3V3</text>
<text x="214.6" y="52.4">SDI</text>
<text x="78.7" y="56.2">TX</text>
<text x="78.7" y="58.8">RX</text>
<text x="132" y="58.8">GPIO2</text>
<text x="214.6" y="57.5">CSM</text>
<text x="214.6" y="55">SCK</text>
<text x="78.7" y="61.3">CSM</text>
<text x="78.7" y="63.9">SCK</text>
<text x="132" y="61.3">GPIO3</text>
<text x="132" y="63.9">GPIO4</text>
<text x="229" y="63.9">GND</text>
<text x="78.7" y="68.9">SDI</text>
<text x="78.7" y="66.4">SDO</text>
<text x="132" y="66.4">GPIO5</text>
<text x="132" y="68.9">GPIO6</text>
<text x="132" y="71.5">GPIO7</text>
<text x="151.9" y="71.5">GND</text>
<text x="170.1" y="70.2">3V3</text>
<text x="214.6" y="67.7">GND</text>
<text x="229" y="68.9">GND</text>
<text x="78.7" y="76.5">USB.ID</text>
<text x="78.7" y="74">USB.VB</text>
<text x="132" y="74">GPIO8</text>
<text x="151.9" y="76.5">GND</text>
<text x="170.1" y="75.3">REG</text>
<text x="170.1" y="72.7">SDO</text>
<text x="78.7" y="81.6">USB.DP</text>
<text x="78.7" y="79.1">USB.DM</text>
<text x="132" y="81.6">LED_B</text>
<text x="170.1" y="80.3">INTM</text>
<text x="214.6" y="80.3">3V3</text>
<text x="232.9" y="81.6">GND</text>
<text x="78.7" y="86.7">SWCLK</text>
<text x="78.7" y="84.2">SWDIO</text>
<text x="78.7" y="89.2">GPIO1</text>
<text x="132" y="84.2">LED_R</text>
<text x="132" y="86.7">LED_G</text>
<text x="162.5" y="88">GND</text>
<text x="78.7" y="94.3">GPIO9</text>
<text x="132" y="91.8">GPIO10</text>
<text x="168.1" y="95.6">3V3</text>
<text x="213.3" y="100.7">SDI</text>
<text x="213.3" y="98.1">SCK</text>
<text x="139.6" y="107">LED_R</text>
<text x="213.3" y="105.7">CSB</text>
<text x="213.3" y="103.2">SDO</text>
<text x="69.8" y="108.3">XT_I</text>
<text x="95.2" y="108.3">XT_O</text>
<text x="109.7" y="109.6">3V3</text>
<text x="139.6" y="112.1">LED_G</text>
<text x="213.3" y="108.3">INTB</text>
<text x="139.6" y="117.2">LED_B</text>
<text x="167.6" y="115.9">GND</text>
<text x="67.3" y="121">GND</text>
<text x="95.2" y="121">GND</text>
<text x="72.2" y="142.6">5V</text>
<text x="74.2" y="140">3V3</text>
<text x="99" y="142.6">GPIO10</text>
<text x="132.6" y="140">3V3</text>
<text x="140.8" y="140">5V</text>
<text x="66" y="147.6">TX</text>
<text x="99" y="147.6">GPIO8</text>
<text x="99" y="145.1">GPIO9</text>
<text x="172.5" y="146.4">5V</text>
<text x="224" y="146.4">3V3</text>
<text x="66" y="150.2">RX</text>
<text x="66" y="155.3">SCK</text>
<text x="66" y="152.7">CSM</text>
<text x="99" y="155.3">GPIO5</text>
<text x="99" y="152.7">GPIO6</text>
<text x="99" y="150.2">GPIO7</text>
<text x="151.1" y="151.4">USB.VB</text>
<text x="66" y="160.3">SDI</text>
<text x="66" y="157.8">SDO</text>
<text x="99" y="160.3">GPIO3</text>
<text x="99" y="157.8">GPIO4</text>
<text x="151.1" y="159.1">USB.ID</text>
<text x="171.4" y="161.6">GND</text>
<text x="223.5" y="161.6">GND</text>
<text x="66" y="162.9">CSB</text>
<text x="99" y="165.4">GPIO1</text>
<text x="99" y="162.9">GPIO2</text>
<text x="132.1" y="171.7">GND</text>
<text x="231.1" y="169.2">GND</text>
<text x="73.7" y="174.3">GND</text>
<text x="99.6" y="175.6">3V3</text>
<text x="96.5" y="183.2">SWCLK</text>
<text x="96.5" y="180.6">SWDIO</text>
<text x="99.1" y="193.3">GND</text>
</g>
<g font-size="2.3" fill="#000080">
<text x="93.9" y="19.4">STM32A</text>
<text x="62.2" y="28.3">0.1u</text>
<text x="62.2" y="25.8">C1</text>
<text x="68.5" y="28.3">0.1u</text>
<text x="68.5" y="25.8">C2</text>
<text x="74.9" y="28.3">0.1u</text>
<text x="74.9" y="25.8">C3</text>
<text x="81.2" y="28.3">0.1u</text>
<text x="81.2" y="25.8">C4</text>
<text x="142.2" y="33.4">10K</text>
<text x="142.2" y="30.8">R2</text>
<text x="66" y="37.2">C5</text>
<text x="66" y="39.7">R1</text>
<text x="74.9" y="37.2">2.2u VCAP</text>
<text x="74.9" y="39.7">10K BOOT</text>
<text x="142.2" y="39.7">0.1u</text>
<text x="142.2" y="37.2">C6</text>
<text x="93.9" y="44.8">STM32F4x1C</text>
<text x="93.9" y="48.6">STM32B</text>
<text x="182.8" y="49.9">MPU</text>
<text x="162.5" y="70.2">C9</text>
<text x="162.5" y="72.7">10n</text>
<text x="162.5" y="77.8">0.1u</text>
<text x="162.5" y="75.3">C10</text>
<text x="224.7" y="82.9">0.1u</text>
<text x="224.7" y="80.3">C11</text>
<text x="182.8" y="85.4">MPU925x</text>
<text x="182.8" y="95.6">LPS</text>
<text x="93.9" y="99.4">STM32F4x1C</text>
<text x="77.4" y="107">XT</text>
<text x="121.9" y="107">R3</text>
<text x="132" y="107">680R</text>
<text x="171.4" y="105.7">0.1u</text>
<text x="171.4" y="103.2">C12</text>
<text x="71.1" y="113.4">12p</text>
<text x="71.1" y="110.8">C7</text>
<text x="99" y="113.4">12p</text>
<text x="99" y="110.8">C8</text>
<text x="121.9" y="112.1">R4</text>
<text x="132" y="112.1">1K</text>
<text x="182.8" y="113.4">LPS25Hx</text>
<text x="77.4" y="117.2">16MHz</text>
<text x="111.7" y="118.4">D1</text>
<text x="121.9" y="117.2">R5</text>
<text x="132" y="117.2">150R</text>
<text x="135.8" y="148.9">1.5K</text>
<text x="135.8" y="146.4">R6</text>
<text x="189.2" y="146.4">RT</text>
<text x="135.8" y="154">R7</text>
<text x="146" y="154">22R USB.DM</text>
<text x="175.2" y="154">0.1u</text>
<text x="175.2" y="151.4">C13</text>
<text x="212" y="154">C15</text>
<text x="220.9" y="154">0.1u</text>
<text x="220.9" y="151.4">C14</text>
<text x="227.3" y="154">0.1u</text>
<text x="227.3" y="151.4">C16</text>
<text x="234.9" y="151.4">D2</text>
<text x="135.8" y="156.5">R8</text>
<text x="146" y="156.5">22R USB.DP</text>
<text x="189.2" y="159.1">RT9193</text>
<text x="212" y="156.5">22n</text>
<text x="234.9" y="160.3">1K</text>
<text x="234.9" y="157.8">R9</text>
<text x="79.9" y="169.2">HDR1</text>
<text x="90.1" y="169.2">HDR2</text>
<text x="120.6" y="169.2">USB</text>
<text x="106.6" y="189.5">SWD</text>
<text x="138.4" y="195.9">SmartIMU_Sch.SchDoc</text>
<text x="198.1" y="195.9">1</text>
<text x="195.5" y="198.4">Hom</text>
</g>
<g font-size="2.3" fill="#008000">
<text x="206.8" y="29.6">CS</text>
<text x="219.4" y="29.6">LOW</text>
<text x="229.5" y="29.6">LOW</text>
<text x="201.7" y="35.9">MPU_ADDR</text>
<text x="205.8" y="32.1">SDO</text>
<text x="219.4" y="32.1">LOW</text>
<text x="229.2" y="32.1">HIGH</text>
<text x="202.2" y="38.5">LPS_ADDR</text>
<text x="149.8" y="107">PB14</text>
<text x="149.8" y="112.1">PB15</text>
<text x="149.8" y="117.2">PB13</text>
<text x="58.4" y="143.8">3V3</text>
<text x="110.4" y="143.8">PC14</text>
<text x="58.4" y="146.4">GND</text>
<text x="58.4" y="148.9">PA2</text>
<text x="110.4" y="146.4">PC13</text>
<text x="110.4" y="148.9">PB9</text>
<text x="58.4" y="151.4">PA3</text>
<text x="58.4" y="154">PA4</text>
<text x="110.4" y="151.4">PB8</text>
<text x="110.4" y="154">PB7</text>
<text x="162.5" y="151.4">PA9</text>
<text x="162.5" y="154">PA11</text>
<text x="58.4" y="161.6">PA7</text>
<text x="58.4" y="159.1">PA6</text>
<text x="58.4" y="156.5">PA5</text>
<text x="110.4" y="161.6">PB4</text>
<text x="110.4" y="159.1">PB5</text>
<text x="110.4" y="156.5">PB6</text>
<text x="162.5" y="159.1">PA10</text>
<text x="162.5" y="156.5">PA12</text>
<text x="58.4" y="164.1">PB0</text>
<text x="58.4" y="166.7">5V</text>
<text x="110.4" y="164.1">PB3</text>
<text x="110.4" y="166.7">PA15</text>
</g>
<g font-size="2.3" fill="#f00">
<text x="219.6" y="35.9">0xD0</text>
<text x="229.8" y="35.9">0xD2</text>
<text x="219.7" y="38.5">0xB0</text>
<text x="229.6" y="38.5">0xBA</text>
</g>
</svg>
